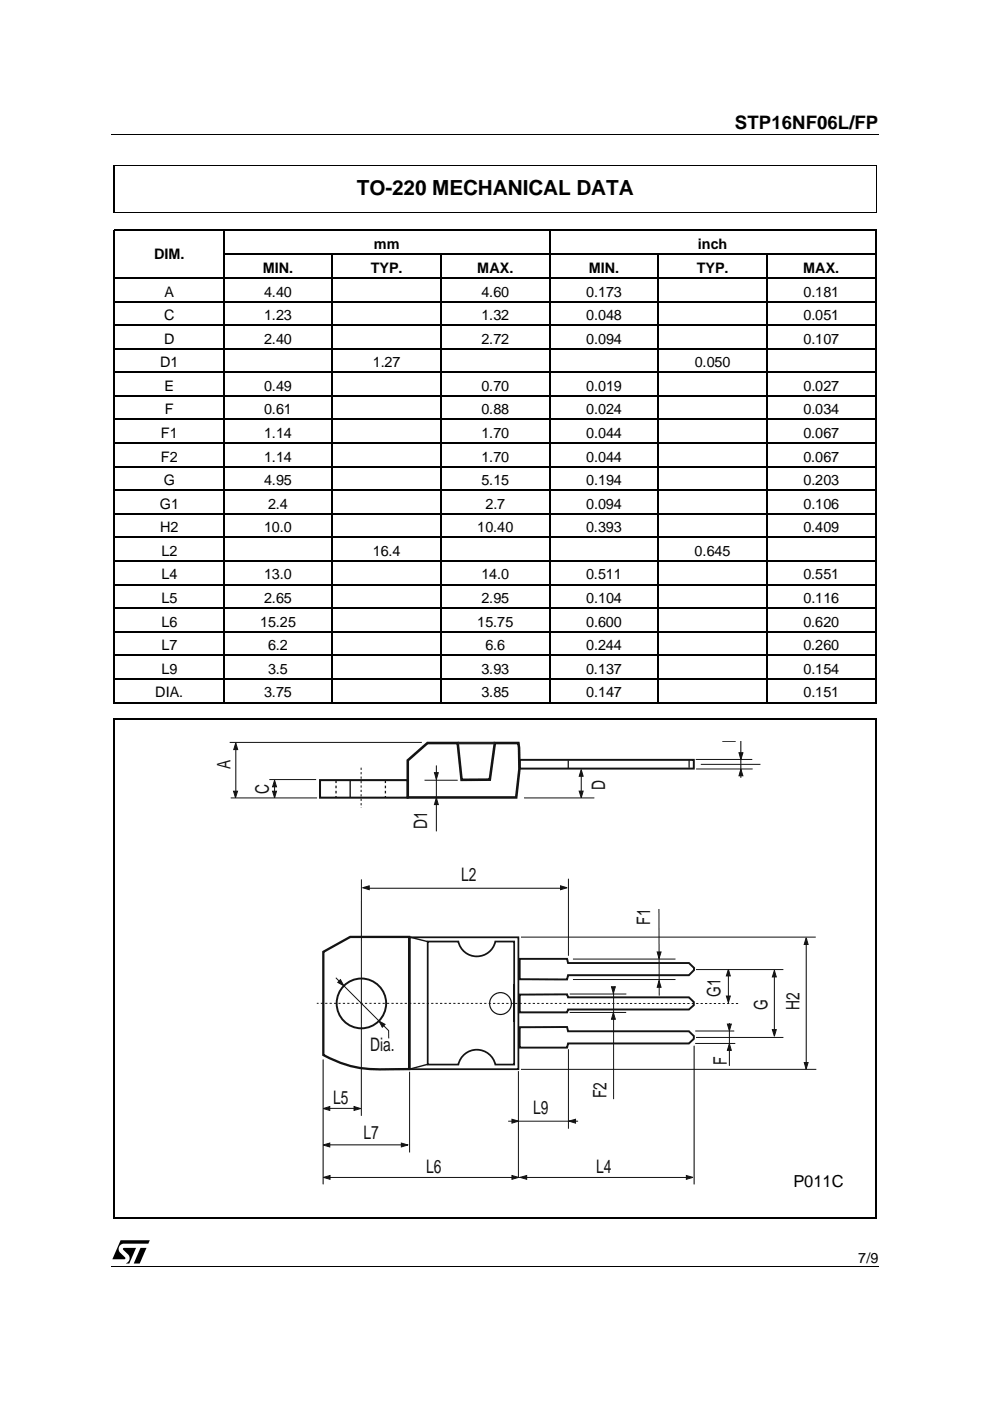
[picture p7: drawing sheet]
<svg xmlns="http://www.w3.org/2000/svg" width="210mm" height="297mm" viewBox="0 0 210 297" stroke-linecap="round" stroke-linejoin="round" font-family="sans-serif">
<path d="M23.7 28.5l.1 .2zM23.7 268.5l.1 .2z" fill="#000"/>
<path d="M23.8 28.6h162.5M23.8 268.6h162.5" fill="none" stroke="#000" stroke-width=".21"/>
<path d="M23.8 262.9h8v5h-8z" fill="#fff"/>
<path d="M26.1 264.6h2.7l-1.4 3.3h-.7a1.17 1.17 0 0 0 .5-1.9l-1.1-1.1zM29.8 264.6h1.3l-1.5 3.3h-1.2zM25.6 263h6.2l-.4 .7h-5.1a1.12 1.12 0 0 0-1.1 .7 1.12 1.12 0 0 0 .3 1.2l1 1v.3l-2.7 .1z" fill="#000"/>
<g fill="#fff">
<path d="M23.8 34.8h162.4v223.7h-162.4z"/>
<path d="M23.8 34.8h162.4v223.8h-162.4z"/>
</g>
<g fill="none" stroke="#000" stroke-width=".22">
<path d="M24.2 48.9h161.7M24.3 48.7v100.4M24.4 59h161.3M47.4 53.9h138.3M47.4 49v100M70.5 53.9v95.1M93.5 53.9v95.1M116.5 49v100M139.6 53.9v95.1M162.6 53.9v95.1M185.8 48.7v100.4M24.4 64h161.3"/>
<path d="M24.4 68.9h161.3M24.4 73.9h161.3M24.4 78.9h161.3M24.4 83.9h161.3M24.4 88.9h161.3M24.4 93.9h161.3M24.4 98.9h161.3M24.4 103.9h161.3M24.4 108.9h161.3M24.4 113.9h161.3M24.4 118.9h161.3M24.4 123.9h161.3"/>
<path d="M24.4 128.9h161.3M24.4 133.9h161.3M24.4 138.9h161.3M24.2 149h161.7M24.2 152.4h161.6M24.3 152.3v106.1M24.4 143.9h161.3M185.8 152.3v106.1M24.2 258.3h161.6"/>
</g>
<path d="M67.8 165.4h18.7v3.7h-18.7z" fill="#fff"/>
<path d="M67.9 165.4h18.6v3.7h-18.6z" fill="none" stroke="#0d1616" stroke-width=".43"/>
<path d="M139.7 192.7l.1 18.4" fill="none" stroke="#0d1616" stroke-width=".21"/>
<path d="M92.5 169.2l.4 1.4h-.8z" fill="#0d1616"/>
<path d="M48.9 169.2h18.3M92.5 169.2l.4 1.4h-.8zM111.1 169.2h14.9" fill="none" stroke="#0d1616" stroke-width=".21"/>
<path d="M86.9 198.7h23v28h-23zM109 208.7v17h-4a4 4 0 0 0-3.9-3.1 4 4 0 0 0-3.9 3.1h-6.5v-17.9v-8.2h6.5a4 4 0 0 0 3.9 3.2 4 4 0 0 0 3.9-3.2h4v17.1" fill="none" stroke="#0d1616" stroke-width=".37"/>
<path d="M86.5 161.2l4.1-3.7h6.4l.9 7.8h5.9l1.1-7.8h5l.2 5.5-.7 6.1h-22.9z" fill="none" stroke="#0d1616" stroke-width=".55"/>
<circle cx="106.1" cy="212.8" r="2.31" fill="none" stroke="#0d1616" stroke-width=".25"/>
<path d="M110.2 161.1h36.9v1.9h-36.9z" fill="none" stroke="#0d1616" stroke-width=".41"/>
<path d="M49.5 167.7h.9l-.5 1.5z" fill="#0d1616"/>
<path d="M49.5 167.7h.9l-.5 1.5zM57.1 165.3h9.9" fill="none" stroke="#0d1616" stroke-width=".21"/>
<path d="M58.2 165.4l.4 1.4h-.8z" fill="#0d1616"/>
<path d="M58.2 166.6v2.5M58.2 165.4l.4 1.4h-.8z" fill="none" stroke="#0d1616" stroke-width=".21"/>
<path d="M57.8 167.7h.8l-.4 1.5z" fill="#0d1616"/>
<path d="M57.8 167.7h.8l-.4 1.5z" fill="none" stroke="#0d1616" stroke-width=".21"/>
<path d="M123.2 163.2l.4 1.4h-.8z" fill="#0d1616"/>
<path d="M90 165.4h7M123.2 163.2l.4 1.4h-.8z" fill="none" stroke="#0d1616" stroke-width=".21"/>
<path d="M156.7 159.6h.8l-.4 1.4z" fill="#0d1616"/>
<path d="M156.7 159.6h.8l-.4 1.4zM157.1 157.3v7.6" fill="none" stroke="#0d1616" stroke-width=".21"/>
<path d="M92.1 163.8h.8l-.4 1.5z" fill="#0d1616"/>
<path d="M92.1 163.8h.8l-.4 1.5zM92.5 162.3v14M147.4 218.6h8.3" fill="none" stroke="#0d1616" stroke-width=".21"/>
<path d="M154.2 217.1h.9l-.5 1.4z" fill="#0d1616"/>
<path d="M110.5 198.7h62.5M154.2 217.1h.9l-.5 1.4zM110.5 226.7h62.6M147.4 221.2h8.5" fill="none" stroke="#0d1616" stroke-width=".21"/>
<path d="M170.9 198.8l.4 1.4h-.8z" fill="#0d1616"/>
<path d="M170.9 198.8l.4 1.4h-.8zM147.2 221.7v29.4" fill="none" stroke="#0d1616" stroke-width=".21"/>
<path d="M68.6 249.6l1.4-.4v.8z" fill="#0d1616"/>
<path d="M68.6 249.6l1.4-.4v.8zM69.4 249.6h77.2" fill="none" stroke="#0d1616" stroke-width=".21"/>
<path d="M163.8 218.3h.8l-.4 1.4z" fill="#0d1616"/>
<path d="M163.8 218.3h.8l-.4 1.4zM164.2 206.9v11.7" fill="none" stroke="#0d1616" stroke-width=".21"/>
<path d="M164.2 205.7l.4 1.4h-.8z" fill="#0d1616"/>
<path d="M147.5 161h12M147.6 163h12M148.6 162.1h12.6M164.2 205.7l.4 1.4h-.8z" fill="none" stroke="#0d1616" stroke-width=".21"/>
<path d="M120.5 161.2v1.6M146.1 161.1v1.7" fill="none" stroke="#0d1616" stroke-width=".27"/>
<path d="M157.1 163.1l.4 1.4h-.8z" fill="#0d1616"/>
<path d="M157.1 163.1l.4 1.4h-.8zM86.8 227.3v17" fill="none" stroke="#0d1616" stroke-width=".21"/>
<path d="M68.6 201.8l5.6-3.2h12.5v28.1a58.7 58.7 0 0 1-11.6-.5l-3.7-1.2-2.8-1.3z" fill="none" stroke="#0d1616" stroke-width=".49"/>
<g fill="none" stroke="#0d1616" stroke-width=".41">
<path d="M110.2 210.9l10-.1 .2 .7h25.7l1 1v.6l-1 .9h-25.7l-.2 .6h-10z"/>
<circle cx="76.6" cy="212.7" r="5.3"/>
</g>
<path d="M156.5 212.8l-89.3-.1" fill="none" stroke="#0d1616" stroke-width=".21" stroke-dasharray=".5 .5" stroke-linecap="butt"/>
<path d="M68.5 242.8l1.4-.4v.8z" fill="#0d1616"/>
<path d="M48.7 157.4h40.7M76.6 186.5v50.1M78 188.3h40.9M170.9 200v26.1M68.5 242.8l1.4-.4v.8zM69.9 242.7h16.6" fill="none" stroke="#0d1616" stroke-width=".21"/>
<path d="M80.4 216.5l1.2 .7-.6 .6z" fill-rule="evenodd" fill="#0d1616"/>
<path d="M80.4 216.5l1.2 .7-.5 .6z" fill="none" stroke="#0d1616" stroke-width=".21"/>
<path d="M72.2 207.7l.7 1.3-1.3-.7z" fill-rule="evenodd" fill="#0d1616"/>
<path d="M71.2 207.3l11.2 11.2v1.7M72.2 207.7l.7 1.3-1.3-.7zM121.5 203.3h21.7M121.5 207.7h21.7M109.9 227.1v22.6" fill="none" stroke="#0d1616" stroke-width=".21"/>
<path d="M71.2 165.5v3.6M81.7 165.5v3.6" fill="none" stroke="#0d1616" stroke-width=".27" stroke-dasharray=".5 .5 .5 .5 .5 .5" stroke-linecap="butt"/>
<path d="M76.6 162.8v8.5" fill="none" stroke="#0d1616" stroke-width=".21" stroke-dasharray=".5 .5" stroke-linecap="butt"/>
<path d="M110.2 217.8h10l.2 .9h25.7l1 1v.6l-1 .9h-25.7l-.2 .9h-10zM110.2 203.3h10l.2 .9h25.7l1.1 1v.5l-1.1 1.1h-25.7l-.2 .9-10-.1z" fill="none" stroke="#0d1616" stroke-width=".41"/>
<path d="M108.5 249.2l1.4 .4-1.4 .4z" fill="#0d1616"/>
<path d="M108.5 249.2l1.5 .4-1.5 .4z" fill="none" stroke="#0d1616" stroke-width=".21"/>
<path d="M76.9 188.2l1.4-.4v.8z" fill="#0d1616"/>
<path d="M76.9 188.2l1.4-.4v.8z" fill="none" stroke="#0d1616" stroke-width=".21"/>
<path d="M118.8 187.8l1.4 .4-1.4 .4z" fill="#0d1616"/>
<path d="M118.8 187.8l1.4 .4-1.4 .4z" fill="none" stroke="#0d1616" stroke-width=".21"/>
<path d="M139.3 201.8h.9l-.5 1.4z" fill="#0d1616"/>
<path d="M139.3 201.8h.9l-.5 1.4z" fill="none" stroke="#0d1616" stroke-width=".21"/>
<path d="M139.7 207.9l.5 1.4h-.9z" fill="#0d1616"/>
<path d="M139.7 207.9l.5 1.4h-.9z" fill="none" stroke="#0d1616" stroke-width=".21"/>
<path d="M122.8 167.7h.8l-.4 1.5z" fill="#0d1616"/>
<path d="M122.8 167.7h.8l-.4 1.5zM123.2 163.8v3.9" fill="none" stroke="#0d1616" stroke-width=".21"/>
<path d="M154.6 221.3l.5 1.4h-.9z" fill="#0d1616"/>
<path d="M154.6 216.9v9.1M154.6 221.3l.5 1.4h-.9z" fill="none" stroke="#0d1616" stroke-width=".21"/>
<path d="M50 157.5l.4 1.4h-.8z" fill="#0d1616"/>
<path d="M50 157.5l.4 1.4h-.8zM50 158.9v9.3M68.5 224.6v26.5" fill="none" stroke="#0d1616" stroke-width=".21"/>
<path d="M85.1 242.4l1.4 .4-1.4 .4z" fill="#0d1616"/>
<path d="M85.1 242.4l1.4 .4-1.4 .4z" fill="none" stroke="#0d1616" stroke-width=".21"/>
<path d="M68.5 235l1.4-.4v.8z" fill="#0d1616"/>
<path d="M68.5 235l1.4-.4v.8zM69.7 235h6" fill="none" stroke="#0d1616" stroke-width=".21"/>
<path d="M75.1 234.6l1.4 .4-1.4 .4z" fill="#0d1616"/>
<path d="M75.1 234.6l1.4 .4-1.4 .4z" fill="none" stroke="#0d1616" stroke-width=".21"/>
<path d="M110.3 249.6l1.4-.4v.8z" fill="#0d1616"/>
<path d="M110.3 249.6l1.4-.4v.8z" fill="none" stroke="#0d1616" stroke-width=".21"/>
<path d="M145.5 249.2l1.4 .4-1.4 .4z" fill="#0d1616"/>
<path d="M120.5 186.3v16.3M145.5 249.2l1.4 .4-1.4 .4z" fill="none" stroke="#0d1616" stroke-width=".21"/>
<path d="M170.5 225.3h.8l-.4 1.4z" fill="#0d1616"/>
<path d="M107.7 237.7h14.9M170.5 225.3h.8l-.4 1.4z" fill="none" stroke="#0d1616" stroke-width=".21"/>
<path d="M120.6 237.7l1.4-.4v.8z" fill="#0d1616"/>
<path d="M120.6 237.7l1.4-.4v.8z" fill="none" stroke="#0d1616" stroke-width=".21"/>
<path d="M108.5 237.3l1.4 .4-1.4 .4z" fill="#0d1616"/>
<path d="M130.1 210.1v22.9M108.5 237.3l1.5 .4-1.5 .4zM120.5 222.5v16.8" fill="none" stroke="#0d1616" stroke-width=".21"/>
<path d="M129.6 209.2h.9l-.5 1.4z" fill="#0d1616"/>
<path d="M120.8 214.7h12M120.8 210.7h12M129.6 209.2h.9l-.5 1.4z" fill="none" stroke="#0d1616" stroke-width=".21"/>
<path d="M130 214.7l.5 1.4h-.9z" fill="#0d1616"/>
<path d="M130 214.7l.5 1.4h-.9z" fill="none" stroke="#0d1616" stroke-width=".21"/>
<path d="M74.2 165.3v3.7M86.9 198.7l3.8 .9M90.8 225.6l-3.9 1.1" fill="none" stroke="#0d1616" stroke-width=".29"/>
<path d="M154 211.2h.8l-.4 1.4z" fill="#0d1616"/>
<path d="M154 211.2h.8l-.4 1.4z" fill="none" stroke="#0d1616" stroke-width=".21"/>
<path d="M154.4 205.5l.4 1.4h-.8z" fill="#0d1616"/>
<path d="M147.6 220h18.5M147.6 205.6h18.5M154.4 206.1v6.1M154.4 205.5l.4 1.4h-.8z" fill="none" stroke="#0d1616" stroke-width=".21"/>
<path d="M97 157.5h7.9" fill="none" stroke="#201f20" stroke-width=".55"/>
<path d="M24.2 35.1h161.6M24.3 35v10M185.8 35v10M24.2 45h161.6" fill="none" stroke="#000" stroke-width=".22"/>
<path d="M24.4 35.2h161.2v9.6h-161.2z" fill="#fff"/>
<text font-size="4.4" x="75.6" y="41.4">TO-220 MECHANICAL DATA</text>
<g font-size="4" fill="#0d1616">
<text x="97.8" y="186.8">L2</text>
<text x="78.5" y="222.9">Dia.</text>
<text x="70.7" y="234">L5</text>
<text x="113" y="236.2">L9</text>
<text x="77.1" y="241.6">L7</text>
<text x="90.4" y="248.8">L6</text>
<text x="126.4" y="248.8">L4</text>
</g>
<text font-size="3.9" x="155.8" y="27.5">STP16NF06L/FP</text>
<g font-size="3.9" fill="#0d1616">
<text x="156" y="157.6" transform="rotate(-90 156 157.6)">E</text>
<text x="48.9" y="163.1" transform="rotate(-90 48.9 163.1)">A</text>
<text x="128.3" y="167.4" transform="rotate(-90 128.3 167.4)">D</text>
<text x="57" y="168.3" transform="rotate(-90 57 168.3)">C</text>
<text x="90.6" y="175.8" transform="rotate(-90 90.6 175.8)">D1</text>
<text x="137.9" y="196.1" transform="rotate(-90 137.9 196.1)">F1</text>
<text x="152.8" y="211.3" transform="rotate(-90 152.8 211.3)">G1</text>
<text x="162.7" y="214.2" transform="rotate(-90 162.7 214.2)">G</text>
<text x="169.5" y="214.1" transform="rotate(-90 169.5 214.1)">H2</text>
<text x="154.1" y="225.7" transform="rotate(-90 154.1 225.7)">F</text>
<text x="128.6" y="232.8" transform="rotate(-90 128.6 232.8)">F2</text>
</g>
<text font-size="3.5" x="168.2" y="251.7">P011C</text>
<g font-size="3.1">
<text x="79.3" y="52.9">mm</text>
<text x="148" y="52.9">inch</text>
<text x="32.7" y="54.8">DIM.</text>
<text x="55.7" y="57.9">MIN.</text>
<text x="78.6" y="57.9">TYP.</text>
<text x="101.2" y="57.9">MAX.</text>
<text x="124.8" y="57.9">MIN.</text>
<text x="147.7" y="57.9">TYP.</text>
<text x="170.3" y="57.9">MAX.</text>
<text x="34.9" y="62.9">A</text>
<text x="56" y="62.9">4.40</text>
<text x="102.1" y="62.9">4.60</text>
<text x="124.3" y="62.9">0.173</text>
<text x="170.3" y="62.9">0.181</text>
<text x="34.8" y="67.9">C</text>
<text x="56" y="67.9">1.23</text>
<text x="102.1" y="67.9">1.32</text>
<text x="124.3" y="67.9">0.048</text>
<text x="170.3" y="67.9">0.051</text>
<text x="34" y="77.8">D1</text>
<text x="34.8" y="72.9">D</text>
<text x="56" y="72.9">2.40</text>
<text x="79" y="77.8">1.27</text>
<text x="102.1" y="72.9">2.72</text>
<text x="124.3" y="72.9">0.094</text>
<text x="147.3" y="77.8">0.050</text>
<text x="170.3" y="72.9">0.107</text>
<text x="34.9" y="82.9">E</text>
<text x="56" y="82.9">0.49</text>
<text x="102.1" y="82.9">0.70</text>
<text x="124.3" y="82.9">0.019</text>
<text x="170.3" y="82.9">0.027</text>
<text x="34.9" y="87.9">F</text>
<text x="56" y="87.9">0.61</text>
<text x="102.1" y="87.9">0.88</text>
<text x="124.3" y="87.9">0.024</text>
<text x="170.3" y="87.9">0.034</text>
<text x="34.1" y="92.8">F1</text>
<text x="56" y="92.8">1.14</text>
<text x="102.1" y="92.8">1.70</text>
<text x="124.3" y="92.8">0.044</text>
<text x="170.3" y="92.8">0.067</text>
<text x="34.1" y="97.9">F2</text>
<text x="56" y="97.9">1.14</text>
<text x="102.1" y="97.9">1.70</text>
<text x="124.3" y="97.9">0.044</text>
<text x="170.3" y="97.9">0.067</text>
<text x="33.9" y="107.8">G1</text>
<text x="34.7" y="102.9">G</text>
<text x="56" y="102.9">4.95</text>
<text x="56.8" y="107.8">2.4</text>
<text x="102.1" y="102.9">5.15</text>
<text x="102.9" y="107.8">2.7</text>
<text x="124.3" y="107.8">0.094</text>
<text x="124.3" y="102.9">0.194</text>
<text x="170.3" y="107.8">0.106</text>
<text x="170.3" y="102.9">0.203</text>
<text x="34" y="112.9">H2</text>
<text x="56" y="112.9">10.0</text>
<text x="101.2" y="112.9">10.40</text>
<text x="124.3" y="112.9">0.393</text>
<text x="170.3" y="112.9">0.409</text>
<text x="34.2" y="117.8">L2</text>
<text x="79" y="117.8">16.4</text>
<text x="147.3" y="117.8">0.645</text>
<text x="34.2" y="122.9">L4</text>
<text x="56" y="122.9">13.0</text>
<text x="102.1" y="122.9">14.0</text>
<text x="124.3" y="122.9">0.511</text>
<text x="170.3" y="122.9">0.551</text>
<text x="34.2" y="127.9">L5</text>
<text x="56" y="127.9">2.65</text>
<text x="102.1" y="127.9">2.95</text>
<text x="124.3" y="127.9">0.104</text>
<text x="170.3" y="127.9">0.116</text>
<text x="34.2" y="132.8">L6</text>
<text x="34.2" y="137.9">L7</text>
<text x="55.2" y="132.8">15.25</text>
<text x="56.8" y="137.9">6.2</text>
<text x="101.2" y="132.8">15.75</text>
<text x="102.9" y="137.9">6.6</text>
<text x="124.3" y="137.9">0.244</text>
<text x="124.3" y="132.8">0.600</text>
<text x="170.3" y="137.9">0.260</text>
<text x="170.3" y="132.8">0.620</text>
<text x="34.2" y="142.9">L9</text>
<text x="56.8" y="142.9">3.5</text>
<text x="102.1" y="142.9">3.93</text>
<text x="124.3" y="142.9">0.137</text>
<text x="170.3" y="142.9">0.154</text>
<text x="32.9" y="147.8">DIA.</text>
<text x="56" y="147.8">3.75</text>
<text x="102.1" y="147.8">3.85</text>
<text x="124.3" y="147.8">0.147</text>
<text x="170.3" y="147.8">0.151</text>
</g>
<text font-size="3" x="182" y="267.7">7/9</text>
</svg>
